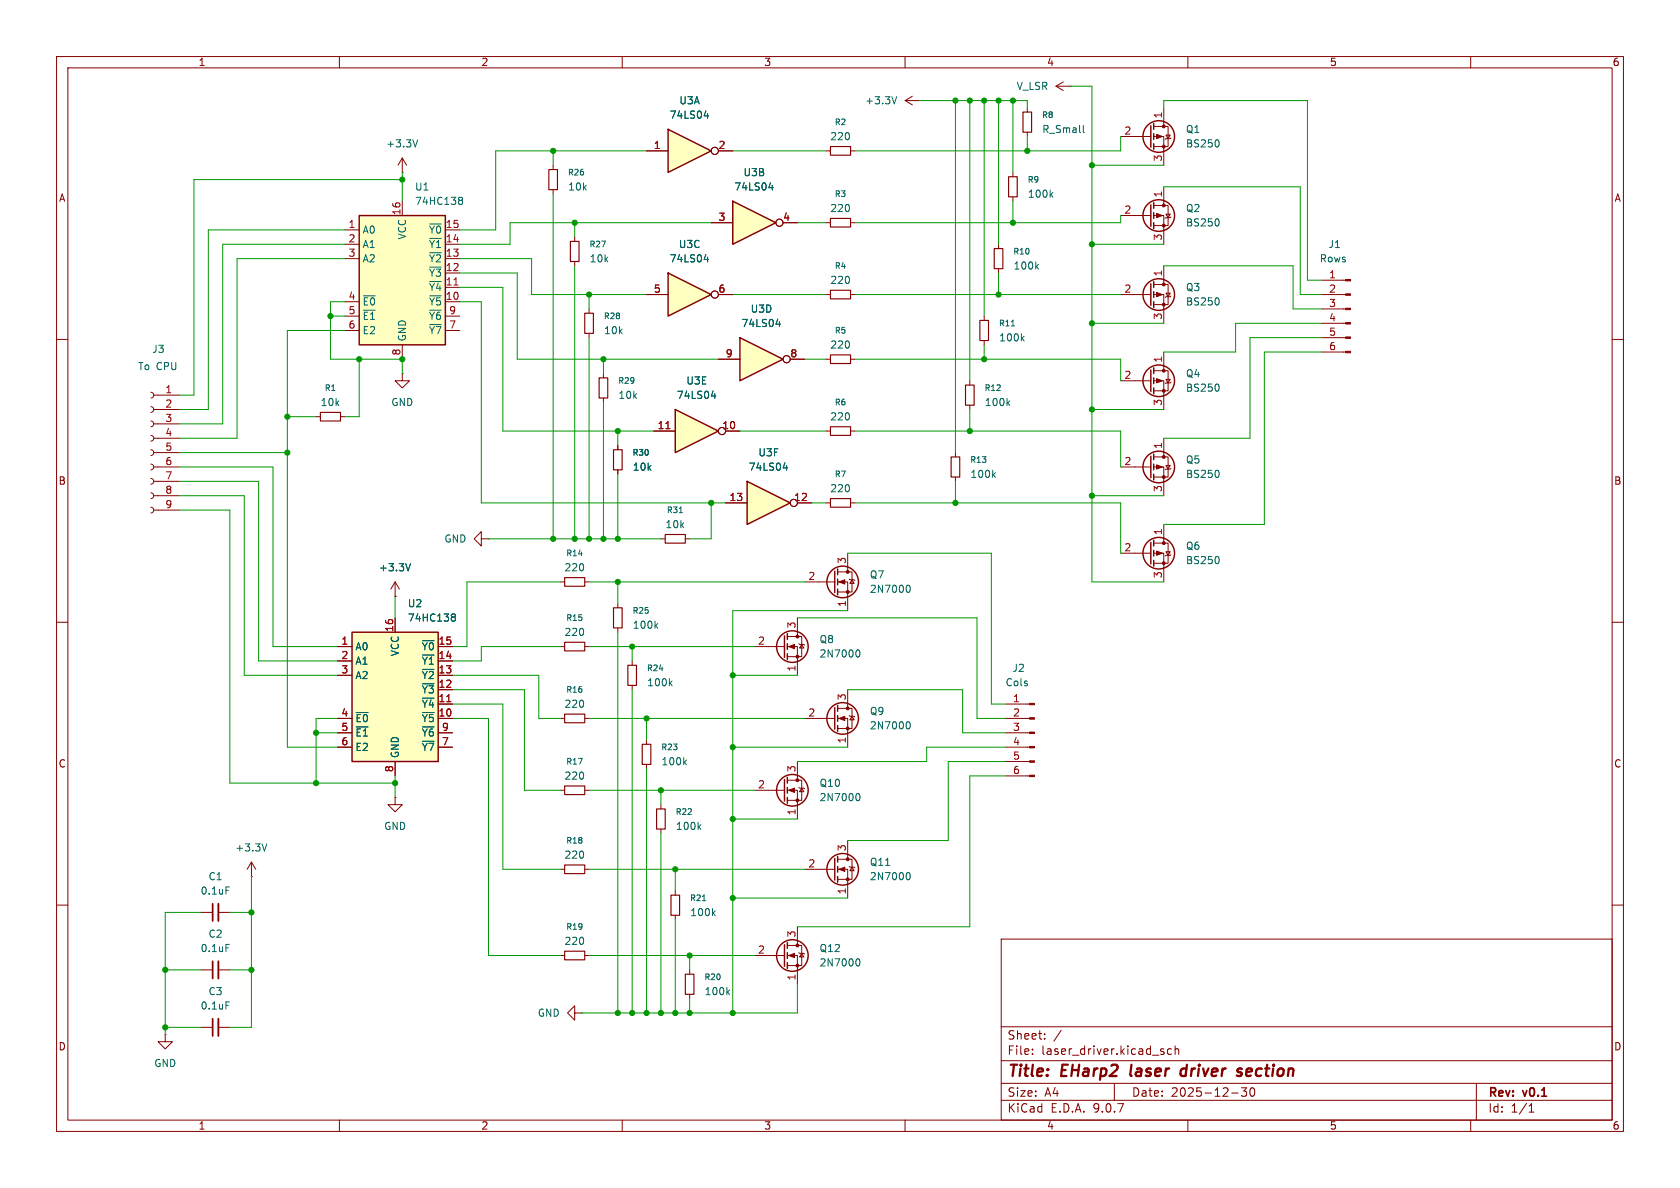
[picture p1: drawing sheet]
<svg xmlns="http://www.w3.org/2000/svg" width="297mm" height="210mm" viewBox="0 0 297 210" stroke-linecap="round" stroke-linejoin="round" font-family="sans-serif">
<g fill="none" stroke="#840000" stroke-width=".18">
<path d="M10 10h277v190h-277zM12 12h273v186h-273zM60 10v2M110 10v2M160 10v2M210 10v2M260 10v2M174 55.9v.7M10 60h2M171.4 67.3v.8M171.4 71.6v.8M174 60.2v.8"/>
<path d="M285 60h2M85.1 95.3v-1.3l-1.3 1.3 1.3 1.2v-1.2h1.3M86.4 95.3h.1M10 110h2M69.8 105.4h.1M69.8 102.9l-.7 1.2M69.8 102.9l.8 1.2M69.8 102.9v2.5M111.8 116.8v.8M285 110h2M111.8 121.2v.7M10 160h2"/>
<path d="M177 166h108v32h-108zM285 160h2M60 198v2M110 198v2M160 198v2M177 194.5h108M177 191.5h108M177 187.5h108M177 181.5h108M182.5 186.3v.1M182.5 185.5v.1M184.7 183.6v.1"/>
<path d="M184.7 182.8v.1M187.6 182.1l-1.3 2M197 191.5v3M205.4 185.9l.3 .1 .1 .2-.2 .2h-.3M205.4 185.4l.3 .1M207.1 185.5l-.4-.1-.3 .3v.4l.1 .2h.6M207.7 185.5l.3-.1 .3 .1 .1 .9M207.7 184.9v1.5M210 198v2M217.7 193.2h1.2M219.5 192.3h.9l-.5 .6 .4 .1v.7l-.2 .1h-.4l-.2-.1M221.1 192.4l.2-.1a.81 .81 0 0 1 .6 .6 .81 .81 0 0 1-.3 .8l-.1 .1a.81 .81 0 0 1-.4-1.4z"/>
<path d="M260 198v2M261 191.5v6.5M270.3 196.6h.9M270.3 195.5l.4-.4v1.5"/>
</g>
<path d="M200 188.2l-.1 1.9M209.7 189a.66 .66 0 0 0-.9 .3l-.1 .5 .1 .3 .2 .1 .6-.1M209.8 188.2l-.2 2M219.3 189.5l.2 .1v.3l-.3 .3M219.4 188.9l.2 .1M220.5 189l-.2 .9 .2 .3M221.3 189.4l-1 .1" fill="none" stroke="#840000" stroke-width=".4"/>
<path d="M173.2 56.6h1.6v3.6h-1.6zM170.7 68.1h1.5v3.5h-1.5zM111 117.6h1.5v3.6h-1.5z" fill="none" stroke="#840000" stroke-width=".2"/>
<path d="M178.8 57.6h.6M180.7 59.8l.4 .5M181.1 59.4l-.5 .5M178.2 71.2l.3 .5M178.5 70.9l-.5 .4M72.6 99.6l-.5 1.3M118.5 120.7l.3 .5M118.8 120.4l-.5 .5" fill="none" stroke="#006464" stroke-width=".18"/>
<path d="M62.2 111.8h15.3v22.8h-15.3z" fill="#ffffc2"/>
<g fill="none" stroke="#840000" stroke-width=".25">
<path d="M203.5 22.2v3.8M203.5 36.2v3.8M204 21.8v1.1M204 23.6v1M204 25.4v1M204 35.8v1M204 37.6v1M204 39.4v1M203.5 50.2v3.8M204 49.8v1M204 51.6v1M204 53.3v1.1"/>
<path d="M203.5 65.4v3.8M204 65v1M204 66.8v1M204 68.6v1M62.2 111.8h15.3v22.8h-15.3zM138.7 137.8v3.8M139.2 137.4v1M139.2 139.2v1M139.2 141v1M147.6 151.8v3.8M148.1 151.4v1M148.1 153.2v1"/>
<path d="M148.1 154.9v1.1M138.7 167v3.8M139.2 166.6v1M139.2 168.4v1M139.2 170.2v1"/>
<circle cx="204.9" cy="24.1" r="2.79"/>
<circle cx="204.9" cy="38.1" r="2.79"/>
<circle cx="204.9" cy="52.1" r="2.79"/>
<circle cx="204.9" cy="67.3" r="2.79"/>
<circle cx="140.1" cy="139.7" r="2.79"/>
<circle cx="149" cy="153.7" r="2.79"/>
<circle cx="140.1" cy="168.9" r="2.79"/>
</g>
<g fill="none" stroke="#840000" stroke-width=".18">
<path d="M160 17.8l1.3 .7M160 17.8h2.6M161.3 17l-1.3 .8M162.6 17.8h.1M205.7 19.1v3.3M146 26.7h.8M146 39.4h.8M150.4 26.7h.7M150.4 39.4h.7M198.1 24.1h5.4M198.1 38.1h5.4M204 22.4h2.5v3.5h-2.5"/>
<path d="M204 24.1h1.7v5.1M204 36.3h2.5v3.6h-2.5M204 38.1h1.7v5.1M205.7 33v3.3M206.1 23.9h.8l-.4 .6zM206.1 37.8h.8l-.4 .7zM207 24.4l-.1 .1h-.8l-.1 .1M207 38.4l-.1 .1h-.8l-.1 .1M146 52.1h.8M150.4 52.1h.7M198.1 52.1h5.4M204 50.3h2.5v3.5h-2.5"/>
<path d="M204 52.1h1.7v5.1M205.7 47v3.3M206.1 51.8h.8l-.4 .7zM207 52.3l-.1 .2h-.8l-.1 .1M233.7 49.5h4.2M233.7 52.1h4.2M233.7 54.6h4.2M233.7 57.2h4.2M233.7 59.7h4.2M71.1 66v1.3h1.3l-1.3 1.3-1.3-1.3h1.3M71.1 66h.1M109.2 78.7v.8"/>
<path d="M146 63.5h.8M150.4 63.5h.7M198.1 67.3h5.4M204 65.5h2.5v3.6h-2.5M204 67.3h1.7v5.1M205.7 62.2v3.3M206.1 67.1h.8l-.4 .6zM207 67.6l-.1 .1h-.8l-.1 .1M233.7 62.2h4.2M109.2 83.1v.7M59.7 114.3h2.5M59.7 116.8h2.5"/>
<path d="M59.7 119.4h2.5M69.8 109.2v2.6M77.5 114.3h2.5M77.5 116.8h2.5M77.5 119.4h2.5M99.1 114.3h.7M99.1 102.9h.7M103.4 114.3h.7M103.4 102.9h.7M109.2 106.7v.7M109.2 111v.8M59.7 127h2.5"/>
<path d="M59.7 129.5h2.5M59.7 132.1h2.5M69.8 134.6v2.6M77.5 127h2.5M77.5 129.5h2.5M77.5 132.1h2.5M77.5 121.9h2.5M77.5 124.5h2.5M99.1 127h.7M99.1 139.7h.7M103.4 127h.7M103.4 139.7h.7"/>
<path d="M114.3 130.8v.8M114.3 135.1v.8M133.3 139.7h5.4M139.2 137.9h2.5v3.6h-2.5M139.2 139.7h1.8v5.1M141 134.6v3.3M141.2 139.2l.2 .1h.7l.1 .1M141.7 139.3l.4 .7h-.7zM99.1 153.7h.7M103.4 153.7h.7M116.8 142.2v.8M116.8 146.6v.7"/>
<path d="M119.4 157.5v.7M142.2 153.7h5.4M148.1 151.9h2.5v3.5h-2.5M148.1 153.7h1.8v5.1M149.9 148.6v3.3M150.1 153.2l.1 .1h.8l.1 .1M150.6 153.3l.4 .6h-.8zM99.1 168.9h.7M103.4 168.9h.7M119.4 161.8v.8M121.9 171.5v.7M121.9 175.8v.7"/>
<path d="M133.3 168.9h5.4M139.2 167.1h2.5v3.6h-2.5M139.2 168.9h1.8v5.1M141 163.8v3.3M141.2 168.4l.2 .1h.7l.1 .2M141.7 168.5l.4 .7h-.7z"/>
</g>
<g fill="none" stroke="#006464" stroke-width=".18">
<path d="M158.5 17.1l-.4 1.3M215.4 24.8l.1 .4-.1 .7M215.4 38.8l.1 .4-.1 .6M215.4 52.8l.1 .3-.1 .7M215.4 68l.1 .4-.1 .6M74.7 113.3h2M79.9 109l.1 .1M79.9 108.6l.4-.1 .2 .2v.1l-.2 .3M80 109.1h.3M80 109.1h-.1M80.3 109.1l.2 .2v.4l-.2 .1-.4-.1M115.9 110.6l.4 .5"/>
<path d="M116.3 110.2l-.5 .5M63 126h2.1M121 134.7l.4 .5M121.4 134.4l-.5 .4M123.5 146.1l.4 .5M123.9 145.8l-.5 .5M124.2 159.2h.6M151.5 140.3h.1a.68 .68 0 0 1 .4 .6 .68 .68 0 0 1-.4 .6h-.1M160.4 154.3l.1-.1a.68 .68 0 0 1 .4 .7 .68 .68 0 0 1-.4 .6h-.1M126.1 161.4l.3 .5M126.4 161l-.4 .5M128.6 175.4l.4 .4"/>
<path d="M129 175l-.5 .5M151.5 169.5h.1a.68 .68 0 0 1 .4 .6 .68 .68 0 0 1-.4 .7l-.1-.1"/>
</g>
<path d="M79 124h.7" fill="none" stroke="#a90000" stroke-width=".18"/>
<g fill="none" stroke="#840000" stroke-width=".2">
<path d="M146.8 25.9h3.6v1.5h-3.6zM146.8 38.6h3.6v1.5h-3.6zM146.8 51.3h3.6v1.5h-3.6zM108.5 79.5h1.5v3.6h-1.5zM146.8 62.7h3.6v1.6h-3.6zM99.8 113.5h3.6v1.6h-3.6zM99.8 102.1h3.6v1.5h-3.6zM108.5 107.4h1.5v3.6h-1.5zM99.8 126.2h3.6v1.6h-3.6zM99.8 138.9h3.6v1.6h-3.6zM113.5 131.6h1.6v3.5h-1.6zM99.8 152.9h3.6v1.5h-3.6z"/>
<path d="M116.1 143h1.5v3.6h-1.5zM118.6 158.2h1.5v3.6h-1.5zM99.8 168.1h3.6v1.6h-3.6zM121.2 172.2h1.5v3.6h-1.5z"/>
</g>
<g fill="#840000" stroke="#840000" stroke-width=".18">
<path d="M139.4 139.7l1.1-.4v.8z"/>
<path d="M204.5 23.7l1 .4-1 .4z"/>
<path d="M237.9 49.4h.9v.3h-.9z"/>
<path d="M237.9 51.9h.9v.3h-.9z"/>
<path d="M237.9 54.5h.9v.2h-.9z"/>
<path d="M237.9 57h.9v.3h-.9z"/>
<path d="M237.9 59.6h.9v.2h-.9z"/>
<path d="M237.9 62.1h.9v.3h-.9z"/>
<path d="M204.5 66.9l1 .4-1 .4z"/>
<path d="M204.5 37.7l1 .4-1 .4z"/>
<path d="M204.5 51.7l1 .4-1 .4z"/>
<path d="M139.4 168.9l1.1-.4v.8z"/>
<path d="M148.3 153.7l1.1-.4v.8z"/>
<circle cx="141" cy="137.9" r=".25"/>
<circle cx="141" cy="141.5" r=".25"/>
<circle cx="205.7" cy="22.4" r=".25"/>
<circle cx="205.7" cy="25.9" r=".25"/>
<circle cx="205.7" cy="65.5" r=".25"/>
<circle cx="205.7" cy="69.1" r=".25"/>
<circle cx="205.7" cy="36.3" r=".25"/>
<circle cx="205.7" cy="39.9" r=".25"/>
<circle cx="205.7" cy="50.3" r=".25"/>
<circle cx="205.7" cy="53.8" r=".25"/>
<circle cx="141" cy="167.1" r=".25"/>
<circle cx="141" cy="170.7" r=".25"/>
<circle cx="149.9" cy="151.9" r=".25"/>
<circle cx="149.9" cy="155.4" r=".25"/>
</g>
<path d="M132.1 85.1l7.6 3.8-7.6 3.8z" fill="#ffffc2"/>
<g fill="none" stroke="#840000" stroke-width=".25">
<path d="M132.1 85.1l7.6 3.8-7.6 3.8zM138.7 112.4v3.8M139.2 112v1M139.2 113.8v1M139.2 115.6v1M147.6 101v3.8M148.1 100.6v1M148.1 102.4v1M148.1 104.1v1.1"/>
<circle cx="140.1" cy="114.3" r="2.79"/>
<circle cx="149" cy="102.9" r="2.79"/>
</g>
<g fill="none" stroke="#840000" stroke-width=".18">
<path d="M116.8 95.3h.8M121.2 95.3h.7M128.3 88.9h3.8M141 88.9h2.5M146 88.9h.8M149.9 97.8v3.3M150.4 88.9h.7M133.3 114.3h5.4M139.2 112.5h2.5v3.6h-2.5M139.2 114.3h1.8v5.1M141 109.2v3.3M141.2 113.8l.2 .1h.7l.1 .1"/>
<path d="M141.7 113.9l.4 .7h-.7zM142.2 102.9h5.4M148.1 101.1h2.5v3.5h-2.5M148.1 102.9h1.8v5.1M150.1 102.4l.1 .1h.8l.1 .1M150.6 102.5l.4 .6h-.8z"/>
<circle cx="140.3" cy="88.9" r=".63"/>
</g>
<path d="M120.1 90.6h.6M138.5 82.7h.7M139.1 82.3v.8M151.5 114.9h.1a.68 .68 0 0 1 .4 .6 .68 .68 0 0 1-.4 .6h-.1M160.4 103.5l.1-.1a.68 .68 0 0 1 .4 .7 .68 .68 0 0 1-.4 .6h-.1" fill="none" stroke="#006464" stroke-width=".18"/>
<g fill="#840000" stroke="#840000" stroke-width=".18">
<path d="M148.3 102.9l1.1-.4v.8z"/>
<path d="M139.4 114.3l1.1-.4v.8z"/>
<circle cx="149.9" cy="101.1" r=".25"/>
<circle cx="149.9" cy="104.6" r=".25"/>
<circle cx="141" cy="112.5" r=".25"/>
<circle cx="141" cy="116.1" r=".25"/>
</g>
<path d="M117.6 94.5h3.6v1.5h-3.6zM146.8 88.1h3.6v1.6h-3.6z" fill="none" stroke="#840000" stroke-width=".2"/>
<path d="M118.1 48.3l7.6 3.8-7.6 3.8z" fill="#ffffc2"/>
<path d="M118.1 48.3l7.6 3.8-7.6 3.8z" fill="none" stroke="#840000" stroke-width=".25"/>
<g fill="none" stroke="#840000" stroke-width=".18">
<path d="M186.7 15.2l1.3 .8M186.7 15.2h2.5M188 14.5l-1.3 .7M189.2 15.2h.1M114.3 52.1h3.8M127 52.1h2.5M146 76.2h.8M150.4 76.2h.7"/>
<circle cx="126.4" cy="52.1" r=".63"/>
</g>
<path d="M124.5 45.9h.8M125.1 45.5v.8" fill="none" stroke="#006464" stroke-width=".18"/>
<path d="M146.8 75.4h3.6v1.6h-3.6z" fill="none" stroke="#840000" stroke-width=".2"/>
<path d="M130.8 59.7l7.6 3.8-7.6 3.8z" fill="#ffffc2"/>
<path d="M130.8 59.7l7.6 3.8-7.6 3.8z" fill="none" stroke="#840000" stroke-width=".25"/>
<g fill="none" stroke="#840000" stroke-width=".18">
<path d="M127 63.5h3.8M139.7 63.5h2.5"/>
<circle cx="139.1" cy="63.5" r=".63"/>
</g>
<path d="M137.2 57.3h.8M137.8 56.9v.8" fill="none" stroke="#006464" stroke-width=".18"/>
<path d="M119.4 72.4l7.6 3.8-7.6 3.8z" fill="#ffffc2"/>
<g fill="none" stroke="#840000" stroke-width=".25">
<path d="M119.4 72.4l7.6 3.8-7.6 3.8zM147.6 125.1v3.8M148.1 124.7v1M148.1 126.5v1M148.1 128.3v1"/>
<circle cx="149" cy="127" r="2.79"/>
</g>
<g fill="none" stroke="#840000" stroke-width=".18">
<path d="M71.1 30.5h.1M71.1 27.9l-.7 1.3M71.1 27.9l.8 1.3M71.1 27.9v2.6M97.8 29.2v.8M97.8 33.5v.8M115.6 76.2h3.8M128.3 76.2h2.5M142.2 127h5.4M148.1 125.2h2.5v3.6h-2.5M148.1 127h1.8v5.1M149.9 121.9v3.3"/>
<path d="M150.1 126.5l.1 .1h.8l.1 .1M150.6 126.6l.4 .7h-.8z"/>
<circle cx="127.6" cy="76.2" r=".63"/>
</g>
<path d="M117.7 75.8h.7" fill="none" stroke="#a90000" stroke-width=".18"/>
<path d="M73.8 24.7l-.4 1.3M125.8 70h.7M126.4 69.6v.8M160.4 127.6h.1a.68 .68 0 0 1 .4 .6 .68 .68 0 0 1-.4 .6h-.1" fill="none" stroke="#006464" stroke-width=".18"/>
<g fill="#840000" stroke="#840000" stroke-width=".18">
<path d="M148.3 127l1.1-.4v.8z"/>
<circle cx="149.9" cy="125.2" r=".25"/>
<circle cx="149.9" cy="128.8" r=".25"/>
</g>
<path d="M97 30h1.6v3.5h-1.6z" fill="none" stroke="#840000" stroke-width=".2"/>
<path d="M118.1 22.9l7.6 3.8-7.6 3.8z" fill="#ffffc2"/>
<path d="M118.1 22.9l7.6 3.8-7.6 3.8z" fill="none" stroke="#840000" stroke-width=".25"/>
<g fill="none" stroke="#840000" stroke-width=".18">
<path d="M114.3 26.7h3.8M127 26.7h2.5M101.6 41.9v.8M101.6 46.2v.8M104.1 54.6v.8M104.1 58.9v.8M106.7 66v.8M106.7 70.4v.7"/>
<circle cx="126.4" cy="26.7" r=".63"/>
</g>
<path d="M124.5 20.5h.8M125.1 20.1v.8" fill="none" stroke="#006464" stroke-width=".18"/>
<path d="M100.8 42.7h1.6v3.5h-1.6zM103.4 55.4h1.5v3.5h-1.5zM105.9 66.8h1.5v3.6h-1.5z" fill="none" stroke="#840000" stroke-width=".2"/>
<path d="M63.5 38.1h15.2v22.9h-15.2z" fill="#ffffc2"/>
<path d="M63.5 38.1h15.2v22.9h-15.2z" fill="none" stroke="#840000" stroke-width=".25"/>
<g fill="none" stroke="#840000" stroke-width=".18">
<path d="M71.1 35.6v2.5M61 40.6h2.5M61 43.2h2.5M61 45.7h2.5M61 53.3h2.5M61 55.9h2.5M61 58.4h2.5M78.7 40.6h2.6M78.7 43.2h2.6M78.7 45.7h2.6M78.7 53.3h2.6M78.7 55.9h2.6"/>
<path d="M78.7 58.4h2.6M78.7 48.3h2.6M78.7 50.8h2.6M71.1 61v2.5"/>
</g>
<path d="M76 39.6h2M81.2 35.4h.1M81.2 34.9h.3l.2 .1 .1 .2-.3 .2M81.3 35.4h.2M81.3 35.4l-.1 .1M81.5 35.4l.3 .3-.1 .3-.2 .1h-.3M64.2 52.3h2.1" fill="none" stroke="#006464" stroke-width=".18"/>
<path d="M80.3 50.4h.7" fill="none" stroke="#a90000" stroke-width=".18"/>
<path d="M129.5 35.6l7.7 3.8-7.7 3.8z" fill="#ffffc2"/>
<g fill="none" stroke="#840000" stroke-width=".25">
<path d="M129.5 35.6l7.7 3.8-7.7 3.8zM203.5 80.6v3.9M203.5 95.9v3.8M204 80.3v1M204 82v1.1M204 83.8v1M204 95.5v1M204 97.3v1M204 99.1v1"/>
<circle cx="204.9" cy="82.5" r="2.79"/>
<circle cx="204.9" cy="97.8" r="2.79"/>
</g>
<g fill="none" stroke="#840000" stroke-width=".18">
<path d="M181.6 19.1v.7M114.3 26.7h3.8M125.7 39.4h3.8M127 26.7h2.5M138.4 39.4h2.6M179.1 30.5v.7M179.1 34.8v.8M181.6 23.4v.7M114.3 52.1h3.8M127 52.1h2.5M176.5 43.2v.7M176.5 47.5v.8"/>
<path d="M26.7 69.3l.3 .2 .2 .4-.2 .3-.3 .2M26.7 71.9l.3 .1 .2 .4-.2 .3-.3 .2M26.7 74.4l.3 .2 .2 .3-.2 .4-.3 .1M26.7 77l.3 .1 .2 .4-.2 .3-.3 .2M26.7 79.5l.3 .2 .2 .3-.2 .4-.3 .1M27.2 69.9h4.5M27.2 72.4h4.5M27.2 74.9h4.5M27.2 77.5h4.5M55.9 73.7h.7M60.2 73.7h.8M109.2 78.7v.8"/>
<path d="M115.6 76.2h3.8M127 63.5h3.8M128.3 76.2h2.5M139.7 63.5h2.5M205.7 77.5v3.3M26.7 82l.3 .2 .2 .4-.2 .3-.3 .2M26.7 84.6l.3 .1 .2 .4-.2 .3-.3 .2M26.7 87.1l.3 .2 .2 .3-.2 .4-.3 .1M26.7 89.7l.3 .1 .2 .4-.2 .3-.3 .2M27.2 82.6h4.5M27.2 80h4.5M27.2 85.1h4.5"/>
<path d="M27.2 87.6h4.5M27.2 90.2h4.5M109.2 83.1v.7M128.3 88.9h3.8M141 88.9h2.5M168.9 80v.8M168.9 84.3v.8M198.1 82.6h5.4M198.1 97.8h5.4M204 80.8h2.5v3.5h-2.5M204 82.6h1.7v5M204 96h2.5v3.6h-2.5"/>
<path d="M204 97.8h1.7v5.1M205.7 92.7v3.3M206.1 82.3h.8l-.4 .6zM206.1 97.5h.8l-.4 .7zM207 82.8l-.1 .1h-.8l-.1 .2M207 98l-.1 .2h-.8l-.1 .1M59.7 114.3h2.5M59.7 116.8h2.5M59.7 119.4h2.5M69.8 105.4h.1M69.8 109.2v2.6M77.5 114.3h2.5"/>
<path d="M77.5 116.8h2.5M77.5 119.4h2.5M59.7 127h2.5M59.7 129.5h2.5M59.7 132.1h2.5M69.8 134.6v2.6M77.5 124.5h2.5M77.5 127h2.5M77.5 129.5h2.5M77.5 132.1h2.5M77.5 121.9h2.5M177.8 124.5h4.2"/>
<path d="M177.8 127h4.2M177.8 129.5h4.2M177.8 132.1h4.2M177.8 134.6h4.2M177.8 137.2h4.2M44.4 154.9h.1M44.4 152.4l-.7 1.3M44.4 152.4l.8 1.3M44.4 152.4v2.5M69.8 141v1.2h1.3l-1.3 1.3-1.2-1.3h1.2M69.8 141h.1M35.6 161.3h2"/>
<path d="M35.6 171.5h2M38.6 161.3h2M38.6 171.5h2M101.6 179.1v-1.3l-1.3 1.3 1.3 1.2v-1.2h1.3M102.9 179.1h.1M29.2 182.9v1.3h1.3l-1.3 1.2-1.3-1.2h1.3M29.2 182.9h.1M35.6 181.6h2M38.6 181.6h2"/>
<circle cx="126.4" cy="26.7" r=".63"/>
<circle cx="137.8" cy="39.4" r=".63"/>
<circle cx="126.4" cy="52.1" r=".63"/>
<circle cx="127.6" cy="76.2" r=".63"/>
<circle cx="139.1" cy="63.5" r=".63"/>
<circle cx="140.3" cy="88.9" r=".63"/>
</g>
<g fill="none" stroke="#006464" stroke-width=".18">
<path d="M124.5 20.5h.8M125.1 20.1v.8M135.9 33.2h.8M136.5 32.8v.8M185.8 34.4l.3 .5M186.1 34l-.4 .5M191.5 22.2v1.1l.2 .1M124.5 45.9h.8M125.1 45.5v.8M137.2 57.3h.8M137.8 56.9v.8M183.2 47.1l.4 .5"/>
<path d="M183.6 46.7l-.5 .5M125.8 70h.7M126.4 69.6v.8M72.6 99.6l-.5 1.3M138.5 82.7h.7M139.1 82.3v.8M175.6 83.9l.4 .5M176 83.6l-.5 .4M215.4 83.3l.1 .3-.1 .7M215.4 98.5l.1 .4-.1 .6M74.7 113.3h2M79.9 109l.1 .1"/>
<path d="M79.9 108.6l.4-.1 .2 .2v.1l-.2 .3M80 109.1h.3M80 109.1h-.1M80.3 109.1l.2 .2v.4l-.2 .1-.4-.1M63 126h2.1M40 156.8h.6M47.2 149.2l-.5 1.2M40 166.9h.6M40 177.1h.6"/>
</g>
<g fill="#840000" stroke="#840000" stroke-width=".18">
<path d="M204.5 82.2l1 .4-1 .3z"/>
<path d="M204.5 97.4l1 .4-1 .4z"/>
<path d="M182 124.3h.9v.3h-.9z"/>
<path d="M182 126.9h.9v.2h-.9z"/>
<path d="M182 129.4h.9v.3h-.9z"/>
<path d="M182 132h.9v.2h-.9z"/>
<path d="M182 134.5h.9v.2h-.9z"/>
<path d="M182 137h.9v.3h-.9z"/>
<circle cx="205.7" cy="80.8" r=".25"/>
<circle cx="205.7" cy="84.3" r=".25"/>
<circle cx="205.7" cy="96" r=".25"/>
<circle cx="205.7" cy="99.6" r=".25"/>
</g>
<path d="M37.6 159.8v3M37.6 169.9v3.1M37.6 180.1v3" fill="none" stroke="#840000" stroke-width=".3"/>
<path d="M38.6 159.8v3M38.6 169.9v3.1M38.6 180.1v3" fill="none" stroke="#840000" stroke-width=".33"/>
<path d="M180.8 19.8h1.6v3.6h-1.6zM178.3 31.2h1.5v3.6h-1.5zM175.8 43.9h1.5v3.6h-1.5zM56.6 72.9h3.6v1.5h-3.6zM168.1 80.8h1.6v3.5h-1.6z" fill="none" stroke="#840000" stroke-width=".2"/>
<g fill="none" stroke="#009600" stroke-width=".18">
<path d="M162.6 17.8h19v1.3M168.9 17.8v62.2M171.4 17.8v49.5M174 17.8v38.1M176.5 17.8v25.4M179.1 17.8v12.7M189.2 15.2h3.8v87.7h12.7M205.7 19.1v-1.3h25.4v31.7h2.6M71.1 30.5v5.1M71.1 31.8h-36.8v38.1h-2.6M97.8 26.7v2.5M97.8 34.3v61"/>
<path d="M101.6 39.4v2.5M114.3 26.7h-26.7v13.9h-6.3M125.7 39.4h-35.5v3.8h-8.9M129.5 26.7h16.5M141 39.4h5M179.1 35.6v3.8M181.6 24.1v2.6M193 29.2h12.7M198.1 24.1v2.6h-47M198.1 38.1v1.3h-47M205.7 33h24.2v19.1h3.8M58.4 55.9h2.6"/>
<path d="M61 53.3h-2.6v10.2h12.7v2.5M61 43.2h-21.6v31.7h-7.7M61 58.4h-10.2v73.7h8.9M61 45.7h-19.1v31.8h-10.2M61 40.6h-24.2v31.8h-5.1M81.3 50.8h7.6v25.4h26.7M81.3 53.3h3.8v35.6h43.2M81.3 48.3h10.1v15.2h35.6M81.3 45.7h12.7v6.4h20.3M101.6 47v48.3M104.1 52.1v2.5M104.1 59.7v35.6"/>
<path d="M129.5 52.1h16.5M151.1 52.1h47M176.5 48.3v3.8M193 43.2h12.7M193 57.2h12.7M205.7 47h22.9v7.6h5.1M233.7 59.7h-12.7v17.8h-15.3M233.7 57.2h-15.3v5h-12.7M50.8 73.7h5.1M63.5 63.5v10.2h-2.5M106.7 63.5v2.5M106.7 71.1v24.2"/>
<path d="M109.2 76.2v2.5M130.8 76.2h15.2M142.2 63.5h3.8M151.1 76.2h47v6.4M151.1 63.5h47v3.8M171.4 72.4v3.8M174 61v2.5M193 72.4h12.7M233.7 62.2h-10.2v30.5h-17.8M31.7 87.6h11.5v31.8h16.5M31.7 82.6h16.6v31.7h11.4M31.7 85.1h14v31.7h14"/>
<path d="M31.7 90.2h8.9v48.2h29.2M31.7 80h19.1M86.4 95.3h30.4M109.2 83.8v11.5M125.7 88.9v6.4h-3.8M143.5 88.9h2.5M149.9 97.8h25.4v26.7h2.5M151.1 88.9h47v8.9M168.9 85.1v3.8M193 87.6h12.7M69.8 105.4v3.8M80 119.4h15.2v7.6h3.9"/>
<path d="M99.1 114.3h-14v2.5h-5.1M99.1 102.9h-16.6v11.4h-2.5M104.1 102.9h38.1M104.1 114.3h29.2M109.2 102.9v3.8M109.2 111.8v67.3M111.8 114.3v2.5M129.5 119.4h11.5M141 109.2h31.7v17.8h5.1M149.9 108h-20.4v71.1M55.9 129.5h3.8M59.7 127h-3.8v11.4"/>
<path d="M69.8 137.2v3.8M80 124.5h8.9v29.2h10.2M80 127h6.4v41.9h12.7M80 121.9h12.7v17.8h6.4M104.1 127h38.1M104.1 139.7h29.2M111.8 121.9v57.2M114.3 127v3.8M114.3 135.9v43.2M116.8 139.7v2.5M129.5 132.1h20.4M149.9 121.9h20.3v7.6h7.6"/>
<path d="M177.8 137.2h-6.4v26.6h-30.4M177.8 132.1h-14v2.5h-22.8M177.8 134.6h-10.2v14h-17.7M44.4 154.9v26.7h-3.8M104.1 153.7h38.1M116.8 147.3v31.8M119.4 153.7v3.8M129.5 158.8h20.4M129.5 144.8h11.5M29.2 171.5h6.4M35.6 161.3h-6.4v21.6M40.6 171.5h3.8"/>
<path d="M40.6 161.3h3.8M104.1 168.9h29.2M119.4 162.6v16.5M121.9 168.9v2.6M121.9 176.5v2.6M141 174v5.1h-38.1M29.2 181.6h6.4"/>
</g>
<path d="M117.7 75.8h.7M79 124h.7" fill="none" stroke="#a90000" stroke-width=".18"/>
<g fill="#009600" stroke="#009600" stroke-width=".18">
<circle cx="111.8" cy="114.3" r=".46"/>
<circle cx="69.8" cy="138.4" r=".46"/>
<circle cx="111.8" cy="179.1" r=".46"/>
<circle cx="109.2" cy="179.1" r=".46"/>
<circle cx="114.3" cy="179.1" r=".46"/>
<circle cx="29.2" cy="181.6" r=".46"/>
<circle cx="44.4" cy="171.5" r=".46"/>
<circle cx="44.4" cy="161.3" r=".46"/>
<circle cx="29.2" cy="171.5" r=".46"/>
<circle cx="55.9" cy="129.5" r=".46"/>
<circle cx="50.8" cy="73.7" r=".46"/>
<circle cx="129.5" cy="144.8" r=".46"/>
<circle cx="129.5" cy="179.1" r=".46"/>
<circle cx="121.9" cy="168.9" r=".46"/>
<circle cx="116.8" cy="179.1" r=".46"/>
<circle cx="119.4" cy="179.1" r=".46"/>
<circle cx="121.9" cy="179.1" r=".46"/>
<circle cx="116.8" cy="139.7" r=".46"/>
<circle cx="129.5" cy="132.1" r=".46"/>
<circle cx="109.2" cy="102.9" r=".46"/>
<circle cx="106.7" cy="95.3" r=".46"/>
<circle cx="55.9" cy="138.4" r=".46"/>
<circle cx="104.1" cy="95.3" r=".46"/>
<circle cx="50.8" cy="80" r=".46"/>
<circle cx="119.4" cy="153.7" r=".46"/>
<circle cx="129.5" cy="158.8" r=".46"/>
<circle cx="129.5" cy="119.4" r=".46"/>
<circle cx="114.3" cy="127" r=".46"/>
<circle cx="71.1" cy="31.8" r=".46"/>
<circle cx="71.1" cy="63.5" r=".46"/>
<circle cx="63.5" cy="63.5" r=".46"/>
<circle cx="58.4" cy="55.9" r=".46"/>
<circle cx="97.8" cy="26.7" r=".46"/>
<circle cx="101.6" cy="39.4" r=".46"/>
<circle cx="104.1" cy="52.1" r=".46"/>
<circle cx="109.2" cy="95.3" r=".46"/>
<circle cx="101.6" cy="95.3" r=".46"/>
<circle cx="109.2" cy="76.2" r=".46"/>
<circle cx="106.7" cy="63.5" r=".46"/>
<circle cx="97.8" cy="95.3" r=".46"/>
<circle cx="168.9" cy="17.8" r=".46"/>
<circle cx="171.4" cy="17.8" r=".46"/>
<circle cx="174" cy="17.8" r=".46"/>
<circle cx="176.5" cy="17.8" r=".46"/>
<circle cx="193" cy="72.4" r=".46"/>
<circle cx="193" cy="87.6" r=".46"/>
<circle cx="193" cy="29.2" r=".46"/>
<circle cx="193" cy="57.2" r=".46"/>
<circle cx="174" cy="63.5" r=".46"/>
<circle cx="171.4" cy="76.2" r=".46"/>
<circle cx="168.9" cy="88.9" r=".46"/>
<circle cx="125.7" cy="88.9" r=".46"/>
<circle cx="179.1" cy="17.8" r=".46"/>
<circle cx="176.5" cy="52.1" r=".46"/>
<circle cx="193" cy="43.2" r=".46"/>
<circle cx="179.1" cy="39.4" r=".46"/>
<circle cx="181.6" cy="26.7" r=".46"/>
</g>
<g font-size="2.8" fill="#840000">
<text x="178" y="190.9">Title:</text>
<text x="187.7" y="190.9">EHarp2</text>
<text x="200.6" y="190.9">laser</text>
<text x="210.4" y="190.9">driver</text>
<text x="221.2" y="190.9">section</text>
</g>
<g font-size="2.1" fill="#840000">
<text x="178" y="184">Sheet:</text>
<text x="178" y="186.7">File:</text>
<text x="184.1" y="186.7">laser_driver.kicad_sch</text>
<text x="178" y="196.9">KiCad</text>
<text x="178" y="194.1">Size:</text>
<text x="184.7" y="194.1">A4</text>
<text x="185.7" y="196.9">E.D.A.</text>
<text x="193.3" y="196.9">9.0.7</text>
<text x="200" y="194.1">Date:</text>
<text x="207" y="194.1">2025-12-30</text>
<text x="263" y="194.3">Rev:</text>
<text x="263" y="196.9">Id:</text>
<text x="267.1" y="196.9">1/1</text>
<text x="269.4" y="194.3">v0.1</text>
</g>
<g font-size="1.8" fill="#840000">
<text x="35" y="11.9">1</text>
<text x="85" y="11.9">2</text>
<text x="135" y="11.9">3</text>
<text x="185" y="11.9">4</text>
<text x="235" y="11.9">5</text>
<text x="285" y="11.9">6</text>
<text x="10.3" y="35.9">A</text>
<text x="285.3" y="35.9">A</text>
<text x="10.3" y="85.9">B</text>
<text x="285.3" y="85.9">B</text>
<text x="10.3" y="135.9">C</text>
<text x="285.3" y="135.9">C</text>
<text x="10.3" y="185.9">D</text>
<text x="285.3" y="185.9">D</text>
<text x="35" y="199.9">1</text>
<text x="85" y="199.9">2</text>
<text x="135" y="199.9">3</text>
<text x="185" y="199.9">4</text>
<text x="235" y="199.9">5</text>
<text x="285" y="199.9">6</text>
</g>
<g font-size="1.8" fill="#006464">
<text x="179.6" y="16.1">V_LSR</text>
<text x="118.3" y="21.2">74LS04</text>
<text x="120" y="18.6">U3A</text>
<text x="152.9" y="18.6">+3.3V</text>
<text x="184.2" y="23.7">R_Small</text>
<text x="209.6" y="23.7">Q1</text>
<text x="68.2" y="26.3">+3.3V</text>
<text x="146.7" y="25">220</text>
<text x="209.6" y="26.3">BS250</text>
<text x="73.3" y="33.9">U1</text>
<text x="100.3" y="33.9">10k</text>
<text x="129.7" y="33.9">74LS04</text>
<text x="131.3" y="31.3">U3B</text>
<text x="181.6" y="35.2">100k</text>
<text x="64" y="41.5">A0</text>
<text x="73.3" y="36.4">74HC138</text>
<text x="75.7" y="41.5">~{Y0}</text>
<text x="146.7" y="37.7">220</text>
<text x="209.6" y="37.7">Q2</text>
<text x="209.6" y="40.2">BS250</text>
<text x="64" y="44">A1</text>
<text x="64" y="46.6">A2</text>
<text x="72" y="42.4" transform="rotate(-90 72 42.4)">VCC</text>
<text x="75.7" y="44">~{Y1}</text>
<text x="75.7" y="46.6">~{Y2}</text>
<text x="104.1" y="46.6">10k</text>
<text x="118.3" y="46.6">74LS04</text>
<text x="119.9" y="44">U3C</text>
<text x="179.1" y="47.9">100k</text>
<text x="233.2" y="46.6">Rows</text>
<text x="234.8" y="44">J1</text>
<text x="75.7" y="49.1">~{Y3}</text>
<text x="75.7" y="51.7">~{Y4}</text>
<text x="146.7" y="50.4">220</text>
<text x="209.6" y="51.7">Q3</text>
<text x="64" y="54.2">~{E0}</text>
<text x="64" y="56.7">~{E1}</text>
<text x="64" y="59.3">E2</text>
<text x="75.7" y="54.2">~{Y5}</text>
<text x="75.7" y="56.7">~{Y6}</text>
<text x="75.7" y="59.3">~{Y7}</text>
<text x="106.7" y="59.3">10k</text>
<text x="131" y="58">74LS04</text>
<text x="132.6" y="55.5">U3D</text>
<text x="209.6" y="54.2">BS250</text>
<text x="24.3" y="65.6">To CPU</text>
<text x="26.8" y="62.6">J3</text>
<text x="72" y="60.5" transform="rotate(-90 72 60.5)">GND</text>
<text x="146.7" y="61.8">220</text>
<text x="176.5" y="60.6">100k</text>
<text x="56.6" y="72">10k</text>
<text x="69.1" y="72">GND</text>
<text x="109.2" y="70.7">10k</text>
<text x="119.6" y="70.7">74LS04</text>
<text x="121.2" y="68.2">U3E</text>
<text x="174" y="72">100k</text>
<text x="209.6" y="66.9">Q4</text>
<text x="209.6" y="69.4">BS250</text>
<text x="146.7" y="74.5">220</text>
<text x="111.8" y="83.4">10k</text>
<text x="132.3" y="83.4">74LS04</text>
<text x="134" y="80.9">U3F</text>
<text x="209.6" y="82.1">Q5</text>
<text x="146.7" y="87.2">220</text>
<text x="171.5" y="84.7">100k</text>
<text x="209.6" y="84.7">BS250</text>
<text x="117.6" y="93.6">10k</text>
<text x="66.9" y="101.2">+3.3V</text>
<text x="78.5" y="96.1">GND</text>
<text x="99.7" y="101.2">220</text>
<text x="209.6" y="97.4">Q6</text>
<text x="209.6" y="99.9">BS250</text>
<text x="72" y="107.5">U2</text>
<text x="153.7" y="102.5">Q7</text>
<text x="153.7" y="105">2N7000</text>
<text x="72" y="110.1">74HC138</text>
<text x="99.7" y="112.6">220</text>
<text x="111.8" y="111.4">100k</text>
<text x="144.8" y="113.9">Q8</text>
<text x="62.7" y="115.2">A0</text>
<text x="62.7" y="117.7">A1</text>
<text x="70.7" y="116.1" transform="rotate(-90 70.7 116.1)">VCC</text>
<text x="74.5" y="115.2">~{Y0}</text>
<text x="74.5" y="117.7">~{Y1}</text>
<text x="144.8" y="116.4">2N7000</text>
<text x="178.9" y="119">J2</text>
<text x="62.7" y="120.2">A2</text>
<text x="74.5" y="120.2">~{Y2}</text>
<text x="74.5" y="122.8">~{Y3}</text>
<text x="74.5" y="125.3">~{Y4}</text>
<text x="99.7" y="125.3">220</text>
<text x="114.3" y="121.5">100k</text>
<text x="177.7" y="121.5">Cols</text>
<text x="62.7" y="127.9">~{E0}</text>
<text x="62.7" y="130.4">~{E1}</text>
<text x="74.5" y="127.9">~{Y5}</text>
<text x="74.5" y="130.4">~{Y6}</text>
<text x="153.7" y="126.6">Q9</text>
<text x="153.7" y="129.1">2N7000</text>
<text x="62.7" y="132.9">E2</text>
<text x="70.7" y="134.1" transform="rotate(-90 70.7 134.1)">GND</text>
<text x="74.5" y="132.9">~{Y7}</text>
<text x="116.8" y="135.5">100k</text>
<text x="99.7" y="138">220</text>
<text x="144.8" y="139.3">Q10</text>
<text x="144.8" y="141.8">2N7000</text>
<text x="67.8" y="146.9">GND</text>
<text x="119.4" y="146.9">100k</text>
<text x="36.8" y="155.8">C1</text>
<text x="41.5" y="150.7">+3.3V</text>
<text x="99.7" y="152">220</text>
<text x="153.7" y="153.3">Q11</text>
<text x="153.7" y="155.8">2N7000</text>
<text x="35.4" y="158.3">0.1uF</text>
<text x="36.8" y="166">C2</text>
<text x="99.7" y="167.2">220</text>
<text x="121.9" y="162.2">100k</text>
<text x="35.4" y="168.5">0.1uF</text>
<text x="144.8" y="168.5">Q12</text>
<text x="144.8" y="171">2N7000</text>
<text x="35.4" y="178.7">0.1uF</text>
<text x="36.8" y="176.1">C3</text>
<text x="95" y="179.9">GND</text>
<text x="124.5" y="176.1">100k</text>
<text x="27.2" y="188.8">GND</text>
</g>
<g font-size="1.8" fill="#a90000">
<text x="198.7" y="23.9">2</text>
<text x="205.5" y="21" transform="rotate(-90 205.5 21)">1</text>
<text x="115.5" y="26.4">1</text>
<text x="126.9" y="26.4">2</text>
<text x="205.5" y="28.6" transform="rotate(-90 205.5 28.6)">3</text>
<text x="205.5" y="35" transform="rotate(-90 205.5 35)">1</text>
<text x="61.5" y="40.4">1</text>
<text x="70.9" y="38.1" transform="rotate(-90 70.9 38.1)">16</text>
<text x="78.7" y="40.4">15</text>
<text x="126.9" y="39.1">3</text>
<text x="138.4" y="39.1">4</text>
<text x="198.7" y="37.8">2</text>
<text x="61.5" y="42.9">2</text>
<text x="61.5" y="45.5">3</text>
<text x="78.7" y="42.9">14</text>
<text x="78.7" y="45.5">13</text>
<text x="205.5" y="42.6" transform="rotate(-90 205.5 42.6)">3</text>
<text x="61.5" y="53.1">4</text>
<text x="78.7" y="48">12</text>
<text x="78.7" y="50.5">11</text>
<text x="78.7" y="53.1">10</text>
<text x="115.5" y="51.8">5</text>
<text x="126.9" y="51.8">6</text>
<text x="198.7" y="51.8">2</text>
<text x="205.5" y="49" transform="rotate(-90 205.5 49)">1</text>
<text x="234.9" y="49.3">1</text>
<text x="234.9" y="51.8">2</text>
<text x="61.5" y="55.6">5</text>
<text x="61.5" y="58.2">6</text>
<text x="79.3" y="55.6">9</text>
<text x="79.3" y="58.2">7</text>
<text x="205.5" y="56.6" transform="rotate(-90 205.5 56.6)">3</text>
<text x="234.9" y="54.4">3</text>
<text x="234.9" y="56.9">4</text>
<text x="234.9" y="59.4">5</text>
<text x="70.9" y="62.9" transform="rotate(-90 70.9 62.9)">8</text>
<text x="128.2" y="63.2">9</text>
<text x="139.6" y="63.2">8</text>
<text x="205.5" y="64.2" transform="rotate(-90 205.5 64.2)">1</text>
<text x="234.9" y="62">6</text>
<text x="29.1" y="69.6">1</text>
<text x="198.7" y="67.1">2</text>
<text x="205.5" y="71.8" transform="rotate(-90 205.5 71.8)">3</text>
<text x="29.1" y="72.1">2</text>
<text x="29.1" y="74.7">3</text>
<text x="29.1" y="77.2">4</text>
<text x="116.2" y="75.9">11</text>
<text x="127.6" y="75.9">10</text>
<text x="29.1" y="79.8">5</text>
<text x="29.1" y="82.3">6</text>
<text x="198.7" y="82.3">2</text>
<text x="205.5" y="79.4" transform="rotate(-90 205.5 79.4)">1</text>
<text x="29.1" y="84.8">7</text>
<text x="29.1" y="87.4">8</text>
<text x="29.1" y="89.9">9</text>
<text x="128.9" y="88.6">13</text>
<text x="140.3" y="88.6">12</text>
<text x="205.5" y="87.1" transform="rotate(-90 205.5 87.1)">3</text>
<text x="205.5" y="94.7" transform="rotate(-90 205.5 94.7)">1</text>
<text x="149.6" y="99.8" transform="rotate(-90 149.6 99.8)">3</text>
<text x="198.7" y="97.5">2</text>
<text x="142.8" y="102.6">2</text>
<text x="149.6" y="107.4" transform="rotate(-90 149.6 107.4)">1</text>
<text x="205.5" y="102.3" transform="rotate(-90 205.5 102.3)">3</text>
<text x="69.6" y="111.8" transform="rotate(-90 69.6 111.8)">16</text>
<text x="140.7" y="111.2" transform="rotate(-90 140.7 111.2)">3</text>
<text x="60.3" y="114">1</text>
<text x="60.3" y="116.6">2</text>
<text x="60.3" y="119.1">3</text>
<text x="77.4" y="114">15</text>
<text x="77.4" y="116.6">14</text>
<text x="77.4" y="119.1">13</text>
<text x="133.9" y="114">2</text>
<text x="140.7" y="118.8" transform="rotate(-90 140.7 118.8)">1</text>
<text x="77.4" y="121.7">12</text>
<text x="77.4" y="124.2">11</text>
<text x="149.6" y="123.9" transform="rotate(-90 149.6 123.9)">3</text>
<text x="179" y="124.2">1</text>
<text x="60.3" y="126.7">4</text>
<text x="60.3" y="129.3">5</text>
<text x="60.3" y="131.8">6</text>
<text x="77.4" y="126.7">10</text>
<text x="78" y="129.3">9</text>
<text x="78" y="131.8">7</text>
<text x="142.8" y="126.7">2</text>
<text x="149.6" y="131.5" transform="rotate(-90 149.6 131.5)">1</text>
<text x="179" y="126.7">2</text>
<text x="179" y="129.3">3</text>
<text x="179" y="131.8">4</text>
<text x="69.6" y="136.6" transform="rotate(-90 69.6 136.6)">8</text>
<text x="140.7" y="136.6" transform="rotate(-90 140.7 136.6)">3</text>
<text x="179" y="134.4">5</text>
<text x="179" y="136.9">6</text>
<text x="133.9" y="139.4">2</text>
<text x="140.7" y="144.2" transform="rotate(-90 140.7 144.2)">1</text>
<text x="142.8" y="153.4">2</text>
<text x="149.6" y="150.6" transform="rotate(-90 149.6 150.6)">3</text>
<text x="149.6" y="158.2" transform="rotate(-90 149.6 158.2)">1</text>
<text x="140.7" y="165.8" transform="rotate(-90 140.7 165.8)">3</text>
<text x="133.9" y="168.7">2</text>
<text x="140.7" y="173.4" transform="rotate(-90 140.7 173.4)">1</text>
</g>
<g font-size="1.4" fill="#006464">
<text x="147.5" y="22.3">R2</text>
<text x="184.1" y="21.1">R8</text>
<text x="100.3" y="31.2">R26</text>
<text x="147.5" y="35">R3</text>
<text x="181.6" y="32.5">R9</text>
<text x="104.1" y="43.9">R27</text>
<text x="147.5" y="47.7">R4</text>
<text x="179" y="45.2">R10</text>
<text x="106.6" y="56.6">R28</text>
<text x="147.5" y="59.2">R5</text>
<text x="176.5" y="57.9">R11</text>
<text x="57.3" y="69.3">R1</text>
<text x="109.2" y="68">R29</text>
<text x="147.5" y="71.9">R6</text>
<text x="174" y="69.3">R12</text>
<text x="111.7" y="80.7">R30</text>
<text x="171.4" y="82">R13</text>
<text x="147.5" y="84.6">R7</text>
<text x="117.8" y="90.9">R31</text>
<text x="100" y="98.5">R14</text>
<text x="100" y="110">R15</text>
<text x="111.7" y="108.7">R25</text>
<text x="114.3" y="118.8">R24</text>
<text x="100" y="122.7">R16</text>
<text x="100" y="135.4">R17</text>
<text x="116.8" y="132.8">R23</text>
<text x="100" y="149.3">R18</text>
<text x="119.3" y="144.2">R22</text>
<text x="121.9" y="159.5">R21</text>
<text x="100" y="164.6">R19</text>
<text x="124.4" y="173.5">R20</text>
</g>
</svg>
